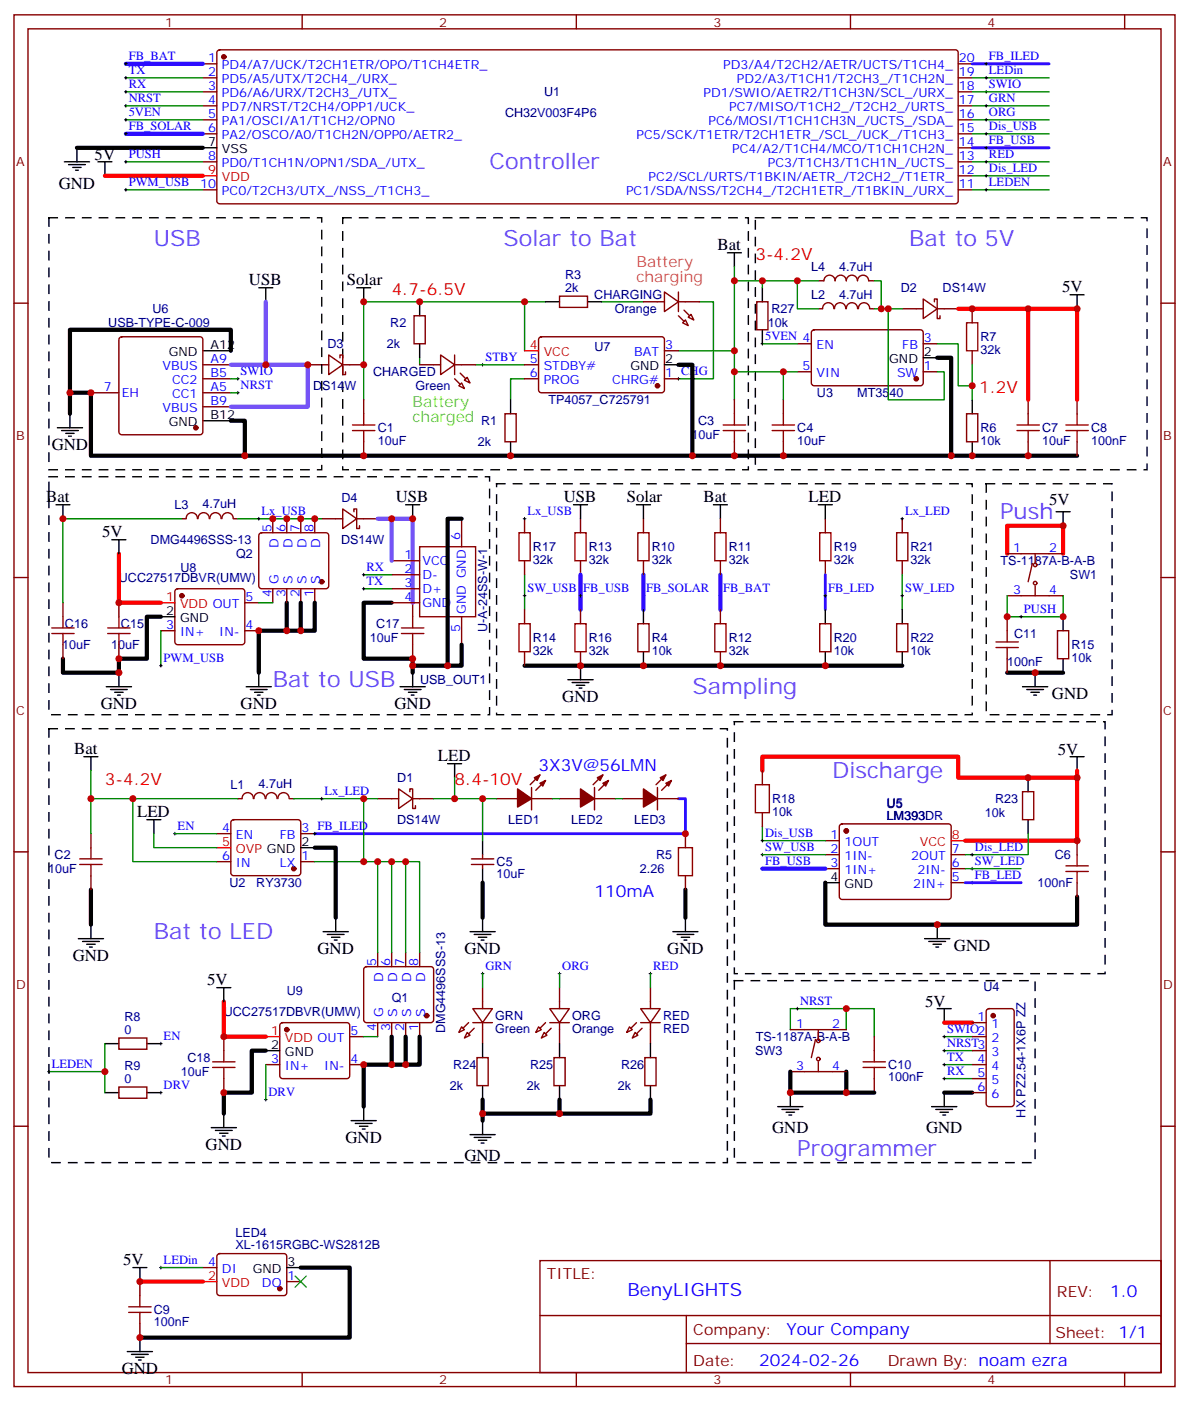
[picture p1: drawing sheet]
<svg xmlns="http://www.w3.org/2000/svg" width="300mm" height="353mm" viewBox="0 0 300 353" stroke-linecap="round" stroke-linejoin="round" font-family="sans-serif">
<g fill="none" stroke="#870000" stroke-width=".35">
<path d="M3.5 3.7h292.8v345.8h-292.8zM7.1 7.3h285.7v338.6h-285.7zM51.2 16.1h3.5M51.2 19.6h3.5M54.9 12.8l.5-.2h185.5a.71 .71 0 0 1 .8 .7v37.4l-.3 .5-.5 .2h-185.5l-.5-.3-.2-.4v-37.4zM76.2 3.7v3.6M145.3 3.7v3.6M214.5 3.7v3.6M241.7 16.1h3.5M241.7 19.6h3.5M283.6 3.7v3.6M51.2 23.1h3.5"/>
<path d="M51.2 26.7h3.5M51.2 30.2h3.5M51.2 33.7h3.5M241.7 23.1h3.5M241.7 26.7h3.5M241.7 30.2h3.5M241.7 33.7h3.5M241.7 37.3h3.5M51.2 40.8h3.5M51.2 47.8h3.5M241.7 40.8h3.5M241.7 47.8h3.5"/>
<path d="M241.7 44.3h3.5M3.5 76.4h3.6M104.4 79.6h2.8v7h-2.8zM141.1 74.6h7.1v2.9h-7.1zM162.3 76.1h5.3M167.6 73.6l3.5 2.5-3.5 2.4zM171.1 76.1h5.3M171.1 73.6v4.9M174.3 79.2l.7 1.4-1.4-.7zM190.9 76.1h2.8v7h-2.8zM206.4 70.8h1.4a1.41 1.41 0 0 1 1.4-1.4 1.41 1.41 0 0 1 1.4 1.4M206.4 77.8h1"/>
<path d="M207.5 77.8a1.41 1.41 0 0 1 1.4-1.5 1.41 1.41 0 0 1 1.4 1.5M210.5 77.8a1.41 1.41 0 0 1 1.4-1.5 1.41 1.41 0 0 1 1.4 1.5M210.6 70.8a1.41 1.41 0 0 1 1.4-1.4 1.41 1.41 0 0 1 1.4 1.4M213.4 70.8a1.41 1.41 0 0 1 1.4-1.4 1.41 1.41 0 0 1 1.5 1.4M213.5 77.8a1.41 1.41 0 0 1 1.4-1.5 1.41 1.41 0 0 1 1.4 1.5M216.3 70.8a1.41 1.41 0 0 1 1.4-1.4 1.41 1.41 0 0 1 1.4 1.4M216.5 77.8a1.41 1.41 0 0 1 1.4-1.5 1.41 1.41 0 0 1 1.4 1.5M219.1 70.8h1.4M219.4 77.8h1.1M227.5 77.8h5.3M232.8 75.4l3.6 2.4-3.6 2.5zM235.7 76.1v-.7h.7v4.9h.7v-.7"/>
<path d="M236.4 77.8h5.3M245.2 77.8v3.6M292.8 76.4h3.5M22.9 99h7.1M30.2 85.1l.5-.2h19.7a.71 .71 0 0 1 .8 .7v23.3l-.3 .5-.5 .2h-19.7l-.5-.3-.2-.4v-23.3zM51.2 91.9h7M51.2 95.5h7M51.2 99h7M77.6 91.9h5.3M82.9 89.5l3.5 2.4-3.5 2.5zM85.7 90.2v-.7h.7v4.9h.7v-.7M86.4 91.9h5.3"/>
<path d="M105.8 91.9h5.3M111.1 89.5l3.6 2.4-3.6 2.5zM114.7 91.9h5.2M114.7 89.5v4.9M116.4 96.5l.7 1.4-1.4-.7zM117.1 95.8l.7-.7 .7 1.4zM132.3 91.9h3.5M132.3 95.5h3.5M136.1 85.1l.4-.2h30.4a.71 .71 0 0 1 .7 .7v12.7l-.5 .6-30.6 .1-.5-.2-.2-.5v-12.7zM167.6 95.5h3.5M167.6 88.4h3.5M172.9 80.6l.7 1.5-1.4-.7z"/>
<path d="M201.1 93.7h3.5M201.1 86.6h3.5M204.8 83.3l.5-.2h26.8a.71 .71 0 0 1 .7 .7v12.7l-.4 .7h-27.1l-.5-.2-.2-.5v-12.7zM232.8 93.7h3.6M232.8 86.6h3.6M245.2 88.4v3.5M51.2 102.5h7M91.7 100.8v3.5M91.7 111.3v3.6M127.4 104.3h2.8v7h-2.8zM185.2 100.8v3.5M185.2 111.3v3.6"/>
<path d="M197.6 100.8v3.5M197.6 111.3v3.6M243.8 104.3h2.8v7h-2.8zM259.3 100.8v3.5M259.3 111.3v3.6M271.6 100.8v3.5M271.6 111.3v3.6M45.9 130.7h1M47 130.7a1.41 1.41 0 0 1 1.4-1.5 1.41 1.41 0 0 1 1.4 1.5M50 130.7a1.41 1.41 0 0 1 1.4-1.5 1.41 1.41 0 0 1 1.4 1.5M52.9 130.7a1.41 1.41 0 0 1 1.4-1.5 1.41 1.41 0 0 1 1.4 1.5M56 130.7a1.41 1.41 0 0 1 1.4-1.5 1.41 1.41 0 0 1 1.4 1.5"/>
<path d="M58.9 130.7h1.1M65.5 134.5l.5-.2h16.2a.71 .71 0 0 1 .7 .7v12.7l-.2 .5-.5 .2h-16.2l-.5-.3-.2-.4v-12.7zM68.8 130.7v3.6M72.3 130.7v3.6M75.8 130.7v3.6M79.4 130.7v3.6M81.1 130.7h5.3M86.4 128.3l3.6 2.4-3.6 2.5zM89.3 129v-.7h.7v4.9h.7v-.7M90 130.7h5.2M105.8 137.8h14.1v17.6h-14.1zM116.4 130.7v7.1"/>
<path d="M132.3 130.7v3.6M146.4 130.7v3.6M162.3 130.7v3.6M181.7 130.7v3.6M208.1 130.7v3.6M227.5 130.7v3.6M254 139.6h14.1M261.1 139.6v2.4M3.5 145.6h3.6M15.9 151.9v3.5M30 151.9v3.5M40.6 159h3.5"/>
<path d="M44.3 148.6l.5-.2h16.2a.71 .71 0 0 1 .7 .7v12.7l-.2 .5-.5 .2h-16.2l-.5-.2-.2-.5v-12.7zM61.7 159h3.6M61.7 151.9h3.6M68.8 148.4v3.5M72.3 148.4v3.5M75.8 148.4v3.5M79.4 148.4v3.5M98.8 151.9h7M98.8 141.3h7M98.8 144.9h7M98.8 148.4h7M104.1 151.9v3.5"/>
<path d="M116.4 155.4v7.1M132.3 141.3v3.6M132.3 153.7v3.5M146.4 141.3v3.6M146.4 153.7v3.5M160.9 157.2h2.8v7.1h-2.8zM162.3 141.3v3.6M181.7 141.3v3.6M181.7 153.7v3.5M206.7 157.2h2.8v7.1h-2.8zM208.1 141.3v3.6M226.1 157.2h2.9v7.1h-2.9z"/>
<path d="M227.5 141.3v3.6M254 150.1h14.1M254 155.4v3.6M260.3 142l-1 4.6M261.1 147.7v2.4M266.7 159h2.8v7h-2.8zM292.8 145.6h3.5M15.9 162.5v3.5M30 162.5v3.5M104.1 162.5v3.5M132.3 164.3v3.5M146.4 164.3v3.5"/>
<path d="M181.7 164.3v3.5M254 166v3.5M100.5 198.8l3.6 2.5-3.6 2.5zM103.4 199.5v-.7h.7v5h.7v-.7M134.1 198.5v5.6M136.2 195.3l-2.5 2.5M137.6 196.7l-2.5 2.5M149.9 198.5v5.6M152 195.3l-2.4 2.5M153.5 196.7l-2.5 2.5M165.8 198.5v5.6M167.9 195.3l-2.4 2.5"/>
<path d="M169.3 196.7l-2.4 2.5M192.3 194.2v3.6M257.9 199.5h2.8v7.1h-2.8zM3.5 214.7h3.6M22.9 210.1v3.5M54.7 217.2h3.5M54.7 210.1h3.5M58.4 206.8l.5-.2h16.2a.71 .71 0 0 1 .7 .7v12.7l-.2 .5-.5 .2h-16.2l-.5-.2-.2-.5v-12.7zM60 201.3h1M61.1 201.3a1.41 1.41 0 0 1 1.4-1.5 1.41 1.41 0 0 1 1.4 1.5M64.1 201.3a1.41 1.41 0 0 1 1.4-1.5 1.41 1.41 0 0 1 1.4 1.5M67.1 201.3a1.41 1.41 0 0 1 1.4-1.5 1.41 1.41 0 0 1 1.4 1.5"/>
<path d="M70.1 201.3a1.41 1.41 0 0 1 1.4-1.5 1.41 1.41 0 0 1 1.4 1.5M73 201.3h1.1M75.8 217.2h3.6M75.8 210.1h3.6M95.2 201.3h5.3M104.1 201.3h5.3M118.9 217.9h5.6M118.9 216.5h5.6M121.7 215.4v1.1M121.7 217.9v1M125.2 201.3h5.3M134.1 201.3h5.2"/>
<path d="M141.1 201.3h5.3M149.9 201.3h5.3M157 201.3h5.3M165.8 201.3h5.3M172.9 210.1v3.5M192.3 204.8v3.6M208.1 211.9h3.6M208.1 215.4h3.6M208.1 218.9h3.6M211.9 207.9l.5-.3h26.8a.71 .71 0 0 1 .7 .8v17.6l-.2 .5-.5 .2h-26.8l-.5-.2-.2-.5v-17.6zM239.9 215.4h3.5M239.9 218.9h3.5"/>
<path d="M271.6 211.9v3.5M292.8 214.7h3.5M22.9 220.7v3.5M172.9 220.7v3.5M239.9 222.5h3.5M271.6 222.5v3.5M70.8 257.9l.5-.2h16.2a.71 .71 0 0 1 .7 .7v12.7l-.2 .5-.5 .3h-16.2l-.5-.3-.2-.5v-12.7zM92 243.8l.4-.2h16.3a.71 .71 0 0 1 .7 .7v12.7l-.3 .5-.4 .2h-16.3l-.5-.2-.2-.5v-12.7zM95.2 240.1v3.5M95.2 257.7v3.6M98.8 240.1v3.5M98.8 257.7v3.6"/>
<path d="M102.3 240.1v3.5M102.3 257.7v3.6M105.8 240.1v3.5M105.8 257.7v3.6M116.4 258.8l.7 .7-1.4 .7zM119.2 254.2h5l-2.5 3.5zM119.2 257.7h5M121.7 248.9v5.3M121.7 257.7v5.3M135.8 258.8l.7 .7-1.4 .7zM138.6 254.2h5l-2.5 3.5zM138.6 257.7h5"/>
<path d="M141.1 248.9v5.3M141.1 257.7v5.3M158.7 258.8l.8 .7-1.5 .7zM161.6 254.2h4.9l-2.5 3.5zM161.6 257.7h4.9M164 248.9v5.3M164 257.7v5.3M199.3 259.5h14.1M206.4 259.5v2.5M245.2 257.7h3.5M248.9 254.4l.5-.2h5.7a.71 .71 0 0 1 .7 .7l-.1 23.6-.6 .4h-5.7l-.5-.2-.2-.5v-23.3zM30 261.6h7v2.8h-7z"/>
<path d="M30 274h7v2.8h-7zM56.4 261.3v3.5M56.4 271.9v3.5M67 268.3h3.6M88.2 268.3h3.5M88.2 261.3h3.5M117.8 260.2l.7 .7-1.4 .7zM120.3 266.6h2.8v7h-2.8zM137.2 260.2l.7 .7-1.4 .7zM139.7 266.6h2.8v7h-2.8zM160.2 260.2l.7 .7-1.4 .7zM162.6 266.6h2.9v7h-2.9z"/>
<path d="M199.3 270.1h14.1M205.7 262l-1.1 4.6M206.4 267.6v2.5M220.5 261.3v3.5M220.5 271.9v3.5M245.2 268.3h3.5M245.2 261.3h3.5M245.2 264.8h3.5M245.2 271.9h3.5M245.2 275.4h3.5M3.5 283.8h3.6M292.8 283.8h3.5"/>
<path d="M51.2 319.5h3.5M54.9 316.2l.5-.3h16.2a.71 .71 0 0 1 .7 .8v9.1l-.4 .7h-16.5l-.5-.2-.2-.5v-9.1zM136.2 317.7h156.6v28.2h-156.6zM264.8 317.7v20.9M35.3 323v3.5M35.3 333.6v3.5M72.3 323h3.5M136.2 331.6h156.5M173.1 338.6h119.6M173.1 331.6v14.1M76.2 345.9v3.6M145.3 345.9v3.6"/>
<path d="M214.5 345.9v3.6M283.6 345.9v3.6"/>
<circle cx="261.1" cy="147" r=".44"/>
<circle cx="261.1" cy="142.4" r=".44"/>
<circle cx="206.4" cy="262.3" r=".44"/>
<circle cx="206.4" cy="266.9" r=".44"/>
</g>
<g fill="#870000" stroke="#870000" stroke-width=".35">
<path d="M172.5 78.2l1.4 1.4z"/>
<path d="M171.1 79.6l1.4 1.4z"/>
<path d="M116.1 94.1l1.4 1.4z"/>
<path d="M114.7 95.5l1.4 1.4z"/>
<path d="M136.2 197.4l1.4-.7-.7 1.4z"/>
<path d="M134.8 196l1.4-.7-.7 1.4z"/>
<path d="M130.5 198.8l3.6 2.5-3.6 2.1z"/>
<path d="M152 197.4l1.5-.7-.7 1.4z"/>
<path d="M150.6 196l1.4-.7-.7 1.4z"/>
<path d="M146.4 198.8l3.5 2.5-3.5 2.1z"/>
<path d="M167.9 197.4l1.4-.7-.7 1.4z"/>
<path d="M166.5 196l1.4-.7-.7 1.4z"/>
<path d="M162.3 198.8l3.5 2.5-3.5 2.1z"/>
<path d="M119.6 259.2l-1.4 1.4z"/>
<path d="M118.2 257.7l-1.4 1.5z"/>
<path d="M139 259.2l-1.4 1.4z"/>
<path d="M137.6 257.7l-1.4 1.5z"/>
<path d="M161.9 259.2l-1.4 1.4z"/>
<path d="M160.5 257.7l-1.4 1.5z"/>
<circle cx="231.1" cy="95.5" r=".53"/>
<circle cx="56.4" cy="14.3" r=".53"/>
<circle cx="165.8" cy="97.2" r=".53"/>
<circle cx="49.4" cy="107.8" r=".53"/>
<circle cx="74.1" cy="218.9" r=".53"/>
<circle cx="45.9" cy="150.1" r=".53"/>
<circle cx="81.1" cy="146.6" r=".53"/>
<circle cx="107.6" cy="256" r=".53"/>
<circle cx="72.3" cy="259.5" r=".53"/>
<circle cx="213.4" cy="209.4" r=".53"/>
<circle cx="250.5" cy="256" r=".53"/>
<circle cx="70.6" cy="324.8" r=".53"/>
</g>
<g fill="none" stroke="#000" stroke-width=".35">
<path d="M19.4 37.3v3.5M51.2 37.3h3.5M16.2 40.8h6.4M17.3 41.5h4.2M18.3 42.2h2.2M19 42.9h.8M24.7 40.8h3.5M26.5 40.8v3.5M65.3 72.5h3.5M67 72.5v3.6M90 72.5h3.5M91.7 72.5v3.6"/>
<path d="M105.8 76.1v3.5M137.6 76.1h3.5M148.2 76.1h3.5M183.4 63.7h3.6M185.2 63.7v3.5M192.3 72.5v3.6M269.9 74.3h3.5M271.6 74.3v3.5M51.2 88.4h7M105.8 86.6v3.6M167.6 91.9h3.5M192.3 83.1v3.5"/>
<path d="M232.8 90.2h3.6M14.5 107.8h6.3M15.5 108.5h4.3M16.6 109.2h2.1M17.3 109.9h.7M17.6 104.3v3.5M51.2 106h7M128.8 100.8v3.5M128.8 111.3v3.6M245.2 100.8v3.5M245.2 111.3v3.6M14.1 127.2h3.5"/>
<path d="M15.9 127.2v3.5M28.2 136h3.5M30 136v3.6M102.3 127.2h3.5M104.1 127.2v3.5M144.6 127.2h3.6M146.4 127.2v3.5M160.5 127.2h3.5M162.3 127.2v3.5M179.9 127.2h3.5M181.7 127.2v3.5M206.4 127.2h3.5"/>
<path d="M208.1 127.2v3.5M266.3 129h3.6M268.1 129v3.5M40.6 155.4h3.5M162.3 153.7v3.5M208.1 153.7v3.5M227.5 153.7v3.5M268.1 155.4v3.6M26.8 173.1h6.4M27.9 173.8h4.2M28.9 174.5h2.1M29.6 175.2h.7"/>
<path d="M30 169.5v3.6M62.1 173.1h6.3M63.1 173.8h4.3M64.2 174.5h2.1M64.9 175.2h.7M65.3 169.5v3.6M100.9 173.1h6.3M102 173.8h4.2M103 174.5h2.1M103.7 175.2h.7M104.1 169.5v3.6M143.2 171.3h6.4"/>
<path d="M144.3 172h4.2M145.3 172.7h2.2M146 173.4h.8M146.4 167.8v3.5M162.3 164.3v3.5M208.1 164.3v3.5M227.5 164.3v3.5M257.9 173.1h6.3M258.9 173.8h4.3M260 174.5h2.1M260.7 175.2h.7M261.1 169.5v3.6"/>
<path d="M268.1 166v3.5M21.2 190.7h3.5M22.9 190.7v3.5M112.9 192.5h3.5M114.7 192.5v3.5M259.3 196v3.5M269.9 190.7h3.5M271.6 190.7v3.5M37 206.6h3.6M38.8 206.6v3.5M75.8 213.6h3.6M121.7 211.9v3.5"/>
<path d="M121.7 218.9v3.6M259.3 206.6v3.5M19.8 236.6h6.3M20.8 237.3h4.2M21.9 238h2.1M22.6 238.7h.7M22.9 233v3.6M81.5 234.8h6.3M82.5 235.5h4.3M83.6 236.2h2.1M84.3 236.9h.7M84.7 231.3v3.5"/>
<path d="M118.5 234.8h6.4M119.6 235.5h4.2M120.6 236.2h2.2M121.4 236.9h.7M121.7 231.3v3.5M169.7 234.8h6.3M170.7 235.5h4.3M171.8 236.2h2.1M172.5 236.9h.7M172.9 231.3v3.5M208.1 222.5h3.6M233.2 236.6h6.3"/>
<path d="M234.2 237.3h4.3M235.3 238h2.1M236 238.7h.7M236.4 233v3.6M54.7 248.9h3.5M56.4 248.9v3.5M236.4 254.2h3.5M238.1 254.2v3.5M26.5 263h3.5M26.5 275.4h3.5M37 263h3.6M37 275.4h3.6"/>
<path d="M67 264.8h3.6M91.7 278.9v3.5M121.7 263v3.6M121.7 273.6v3.5M141.1 263v3.6M141.1 273.6v3.5M164 263v3.6M164 273.6v3.5M196.1 278.9h6.4M197.2 279.6h4.2M199.3 275.4v3.5M234.9 278.9h6.4"/>
<path d="M236 279.6h4.2M238.1 275.4v3.5M53.3 284.2h6.3M54.3 284.9h4.3M55.4 285.6h2.1M56.1 286.3h.7M56.4 280.7v3.5M88.5 282.4h6.4M89.6 283.1h4.2M90.7 283.8h2.1M91.4 284.6h.7M118.5 286h6.4"/>
<path d="M119.6 286.7h4.2M120.6 287.4h2.2M121.4 288.1h.7M121.7 282.4v3.6M198.3 280.3h2.1M199 281h.7M237.1 280.3h2.1M237.8 281h.7M33.5 319.5h3.5M35.3 319.5v3.5M72.3 319.5h3.5M35.3 337.1v3.5"/>
<path d="M32.1 340.6h6.4M33.2 341.3h4.2M34.2 342.1h2.1M34.9 342.8h.7"/>
</g>
<g fill="none" stroke="#a10000" stroke-width=".35">
<path d="M243.8 81.4h2.8v7h-2.8zM88.9 108.5h5.6M88.9 107.1h5.6M91.7 104.3v2.8M91.7 108.5v2.8M182.4 108.5h5.6M182.4 107.1h5.6M185.2 104.3v2.8M185.2 108.5v2.8M194.7 108.5h5.7M194.7 107.1h5.7M197.6 104.3v2.8"/>
<path d="M197.6 108.5v2.8M256.5 108.5h5.6M256.5 107.1h5.6M259.3 104.3v2.8M259.3 108.5v2.8M268.8 108.5h5.7M268.8 107.1h5.7M271.6 104.3v2.8M271.6 108.5v2.8M130.9 134.3h2.8v7h-2.8zM145 134.3h2.8v7h-2.8zM160.9 134.3h2.8v7h-2.8z"/>
<path d="M180.3 134.3h2.8v7h-2.8zM206.7 134.3h2.8v7h-2.8zM226.1 134.3h2.9v7h-2.9zM13.1 159.7h5.6M13.1 158.3h5.6M15.9 155.4v2.9M15.9 159.7v2.8M27.2 159.7h5.6M27.2 158.3h5.6M30 155.4v2.9M30 159.7v2.8M101.2 159.7h5.7"/>
<path d="M101.2 158.3h5.7M104.1 155.4v2.9M104.1 159.7v2.8M130.9 157.2h2.8v7.1h-2.8zM145 157.2h2.8v7.1h-2.8zM180.3 157.2h2.8v7.1h-2.8zM254 159v2.8M251.2 163.2h5.6M251.2 161.8h5.6M254 163.2v2.8M190.5 197.8h3.5v7h-3.5zM20.1 217.9h5.7"/>
<path d="M20.1 216.5h5.7M22.9 213.6v2.9M22.9 217.9v2.8M171.1 213.6h3.5v7.1h-3.5zM268.8 219.6h5.7M268.8 218.2h5.7M271.6 215.4v2.8M271.6 219.6v2.9M53.6 269h5.7M53.6 267.6h5.7M56.4 264.8v2.8M56.4 269v2.9"/>
<path d="M217.7 269h5.6M217.7 267.6h5.6M220.5 264.8v2.8M220.5 269v2.9M32.5 330.8h5.6M32.5 329.4h5.6M35.3 326.5v2.9M35.3 330.8v2.8"/>
</g>
<path d="M51.2 44.3h3.5M132.3 88.4h3.5M40.6 151.9h3.5M54.7 213.6h3.5M239.9 211.9h3.5M67 261.3h3.6M51.2 323h3.5" fill="none" stroke="#f00" stroke-width=".35"/>
<g fill="none" stroke="#008700" stroke-width=".35">
<path d="M31.7 19.6h19.5M245.2 19.6h19.4M31.7 23.1h19.5M31.7 26.7h19.5M31.7 30.2h19.5M245.2 23.1h19.4M245.2 26.7h19.4M245.2 30.2h19.4M245.2 33.7h19.4M31.7 40.8h19.5M31.7 47.8h19.5M245.2 40.8h19.4"/>
<path d="M245.2 47.8h19.4M245.2 44.3h19.4M132.3 76.1h5.3M151.7 76.1h10.6M176.4 76.1h3.5v19.4h-8.8M185.2 70.8h21.2M185.2 67.2v21.2M192.3 70.8v1.7M201.1 70.8v7h5.3M220.5 77.8h3.5v23h14.1v-7.1h-1.7M220.5 70.8h1.7v7M224 77.8h3.5"/>
<path d="M58.2 99h1.8M58.2 95.5h1.8M105.8 90.2v1.7M119.9 91.9h12.4M132.3 88.4v-12.3h-40.6v24.7M132.3 95.5h-3.5v5.3M171.1 88.4h14.1v12.4M185.2 93.7h15.9M192.3 86.6h8.8M197.6 93.7v7.1M236.4 86.6h5.3v10.6h3.5M245.2 91.9v8.9"/>
<path d="M45.9 130.7h-30v21.2M60 130.7h21.1M40.6 159v8.8M65.3 151.9h3.5M91.7 144.9h7.1M91.7 148.4h7.1M132.3 144.9v8.8M227.5 144.9v8.8M254 150.1v5.3h14.1v-5.3M22.9 194.2v7.1h10.6M114.7 196v5.3h-5.3M22.9 201.3v8.8"/>
<path d="M38.8 210.1v3.5h15.9M44.1 210.1h10.6M60 201.3h-26.5v15.9h21.2M74.1 201.3h17.6v15.9h-12.3M91.7 217.2h3.5v22.9M91.7 201.3h3.5M95.2 217.2h3.6v22.9M98.8 217.2h3.5v22.9M102.3 217.2h3.5v22.9M114.7 201.3h10.5M121.7 201.3v10.6M139.3 201.3h1.8"/>
<path d="M155.2 201.3h1.8M192.3 208.4v3.5h15.8M192.3 215.4h15.8M243.4 218.9h14.1M259.3 210.1v5.3h-15.9M121.7 245.4v3.5M141.1 245.4v3.5M164 245.4v3.5M199.3 259.5v-5.3h14.1v5.3M213.4 254.2h7.1v7.1M26.5 263v7.1h-14.2M26.5 270.1v5.3"/>
<path d="M67 268.3v8.8M91.7 261.3h3.5M238.1 261.3h7.1M238.1 264.8h7.1M238.1 268.3h7.1M238.1 271.9h7.1M40.6 319.5h10.6"/>
</g>
<path d="M26.5 44.3h24.7M241.7 77.8h29.9v23M259.3 77.8v23M30 139.6v12.3h10.6M254 139.6v-7.1h14.1v7.1M192.3 194.2v-3.5h49.4v5.3h29.9M271.6 194.2v17.7h-28.2M56.4 252.4v8.9h10.6M238.1 257.7h7.1M35.3 323h15.9" fill="none" stroke="#f00" stroke-width="1.1"/>
<g fill="none" stroke="#000" stroke-width="1.1">
<path d="M19.4 37.3h31.8M58.2 88.4v-5.3h-40.6v15.9M171.1 91.9h3.5v23M236.4 90.2h3.5v24.7M17.6 104.3v-5.3h5.3v15.9h38.8M58.2 106h3.5v8.9h178.2M239.9 114.9h31.7M116.4 130.7h-3.5v37.1M40.6 155.4h-3.6v10.6h-7v3.5h-14.1v-3.5M72.3 151.9v7.1h-7v10.5M75.8 151.9v7.1h-3.5M79.4 151.9v7.1h-3.6"/>
<path d="M98.8 151.9h-7.1v14.1h12.4v3.5M116.4 162.5v5.3h-12.3M132.3 167.8h95.2M254 169.5h14.1M79.4 213.6h5.3v17.7M22.9 224.2v8.8M121.7 222.5v8.8M172.9 224.2v7.1M208.1 222.5v10.5h63.5v-7M67 264.8h-3.5v10.6h-7.1v5.3M98.8 261.3v7h-7.1v10.6M102.3 261.3v7h-3.5"/>
<path d="M105.8 261.3v7h-3.5M121.7 277.1v3.6h42.3v-3.6M141.1 277.1v3.6M199.3 270.1v5.3h21.2M213.4 270.1v5.3M238.1 275.4h7.1M121.7 280.7v1.7M75.8 319.5h12.4v17.6h-52.9"/>
</g>
<g fill="none" stroke="#000" stroke-width=".25">
<path d="M31.4 19.6h.7M31.4 16.1h.7M31.7 15.7v.7M31.7 19.3v.7M248.4 19.6h.7M248.4 16.1h.7M248.7 15.7v.7M248.7 19.3v.7M31.4 23.1h.7M31.4 26.7h.7M31.4 30.2h.7M31.4 33.7h.7"/>
<path d="M31.7 22.8v.7M31.7 26.3v.7M31.7 29.8v.8M31.7 33.4v.7M248.4 23.1h.7M248.4 26.7h.7M248.4 30.2h.7M248.4 33.7h.7M248.4 37.3h.7M248.7 22.8v.7M248.7 26.3v.7M248.7 29.8v.8"/>
<path d="M248.7 33.4v.7M248.7 36.9v.7M31.4 47.8h.7M31.4 40.8h.7M31.7 40.4v.7M31.7 47.5v.7M248.4 44.3h.7M248.4 47.8h.7M248.4 40.8h.7M248.7 40.4v.7M248.7 44v.7M248.7 47.5v.7"/>
<path d="M59.6 95.5h.7M59.6 99h.7M60 95.1v.7M60 98.6v.7M121.4 91.9h.7M121.7 91.6v.7M170.7 95.5h.7M171.1 95.1v.7M191.9 86.6h.7M192.3 86.3v.7M64.9 130.7h.7M65.3 130.4v.7"/>
<path d="M131.9 130.7h.7M132.3 130.4v.7M227.2 130.7h.7M227.5 130.4v.7M91.4 148.4h.7M91.4 144.9h.7M91.7 144.5v.7M91.7 148v.7M131.9 150.1h.7M132.3 149.8v.7M146 150.1h.8M146.4 149.8v.7"/>
<path d="M161.9 150.1h.7M162.3 149.8v.7M181.3 150.1h.7M181.7 149.8v.7M207.8 150.1h.7M208.1 149.8v.7M227.2 150.1h.7M227.5 149.8v.7M257.2 155.4h.7M257.5 155.1v.7M40.2 167.8h.7M40.6 167.4v.7"/>
<path d="M43.7 210.1h.7M44.1 209.8v.7M79 210.1h.7M79.4 209.8v.7M80.8 201.3h.7M81.1 200.9v.7M191.9 215.4h.7M191.9 218.9h.7M191.9 211.9h.7M192.3 211.5v.7M192.3 215.1v.7M192.3 218.6v.7"/>
<path d="M244.8 215.4h.7M244.8 218.9h.7M245.2 215.1v.7M245.2 218.6v.7M244.8 222.5h.7M245.2 222.1v.7M121.4 245.4h.7M121.7 245v.7M140.8 245.4h.7M141.1 245v.7M163.7 245.4h.7M164 245v.7"/>
<path d="M200.7 254.2h.7M201.1 253.9v.7M12 270.1h.7M12.3 269.7v.7M40.2 275.4h.7M40.2 263h.7M40.6 262.7v.7M40.6 275v.7M66.7 277.1h.7M67 276.8v.7M237.8 264.8h.7M237.8 261.3h.7"/>
<path d="M237.8 268.3h.7M237.8 271.9h.7M238.1 260.9v.7M238.1 264.4v.7M238.1 268v.7M238.1 271.5v.7M40.2 319.5h.7M40.6 319.1v.7"/>
</g>
<path d="M12.3 54.9h68.8v63.5h-68.8zM86.4 54.9h102.3v63.5h-102.3zM190.5 54.9h98.8v63.5h-98.8zM12.3 120.2h111.2v59.9h-111.2zM125.2 121.9h120v58.2h-120zM248.7 121.9h31.8v58.2h-31.8zM12.3 183.7h171.1v109.3h-171.1zM185.2 181.9h93.5v63.5h-93.5zM185.2 247.2h75.9v45.8h-75.9z" fill="none" stroke="#000" stroke-width=".35" stroke-dasharray="2.1 2.1"/>
<path d="M67 76.1v15.8M58.2 91.9h19.4v10.6h-19.4M95.2 130.7h8.9v21.2M98.8 130.7v10.6" fill="none" stroke="#93f" stroke-width="1.1"/>
<path d="M245.2 16.1h19.4M245.2 37.3h19.4M208.1 144.9v8.8M171.1 201.3h1.8v8.8h-93.5M243.4 222.5h14.1" fill="none" stroke="#30f" stroke-width=".71"/>
<path d="M31.7 16.1h19.5M31.7 33.7h19.5M146.4 144.9v8.8M162.3 144.9v8.8M181.7 144.9v8.8M192.3 218.9h15.8" fill="none" stroke="#30f" stroke-width="1.1"/>
<path d="M74.4 321.6l2.9 2.8M77.3 321.6l-2.9 2.8" fill="none" stroke="#3c3" stroke-width=".35"/>
<g fill="#c00">
<circle cx="91.7" cy="76.1" r=".88"/>
<circle cx="105.8" cy="76.1" r=".88"/>
<circle cx="132.3" cy="76.1" r=".88"/>
<circle cx="128.8" cy="114.9" r=".88"/>
<circle cx="91.7" cy="91.9" r=".88"/>
<circle cx="77.6" cy="91.9" r=".88"/>
<circle cx="22.9" cy="99" r=".88"/>
<circle cx="17.6" cy="99" r=".88"/>
<circle cx="91.7" cy="114.9" r=".88"/>
<circle cx="67" cy="91.9" r=".88"/>
<circle cx="172.9" cy="210.1" r=".88"/>
<circle cx="33.5" cy="201.3" r=".88"/>
<circle cx="121.7" cy="201.3" r=".88"/>
<circle cx="91.7" cy="201.3" r=".88"/>
<circle cx="114.7" cy="201.3" r=".88"/>
<circle cx="30" cy="151.9" r=".88"/>
<circle cx="30" cy="166" r=".88"/>
<circle cx="30" cy="169.5" r=".88"/>
<circle cx="15.9" cy="130.7" r=".88"/>
<circle cx="68.8" cy="130.7" r=".88"/>
<circle cx="72.3" cy="130.7" r=".88"/>
<circle cx="75.8" cy="130.7" r=".88"/>
<circle cx="79.4" cy="130.7" r=".88"/>
<circle cx="65.3" cy="159" r=".88"/>
<circle cx="72.3" cy="159" r=".88"/>
<circle cx="75.8" cy="159" r=".88"/>
<circle cx="104.1" cy="130.7" r=".88"/>
<circle cx="56.4" cy="261.3" r=".88"/>
<circle cx="56.4" cy="275.4" r=".88"/>
<circle cx="91.7" cy="268.3" r=".88"/>
<circle cx="98.8" cy="268.3" r=".88"/>
<circle cx="102.3" cy="268.3" r=".88"/>
<circle cx="91.7" cy="217.2" r=".88"/>
<circle cx="95.3" cy="217.2" r=".88"/>
<circle cx="98.8" cy="217.2" r=".88"/>
<circle cx="102.3" cy="217.2" r=".88"/>
<circle cx="146.4" cy="167.8" r=".88"/>
<circle cx="22.9" cy="201.3" r=".88"/>
<circle cx="185.2" cy="88.4" r=".88"/>
<circle cx="224" cy="77.8" r=".88"/>
<circle cx="245.2" cy="114.9" r=".88"/>
<circle cx="245.2" cy="97.2" r=".88"/>
<circle cx="185.2" cy="114.9" r=".88"/>
<circle cx="271.6" cy="77.8" r=".88"/>
<circle cx="259.3" cy="114.9" r=".88"/>
<circle cx="259.3" cy="77.8" r=".88"/>
<circle cx="197.6" cy="114.9" r=".88"/>
<circle cx="185.2" cy="93.7" r=".88"/>
<circle cx="197.6" cy="93.7" r=".88"/>
<circle cx="222.3" cy="77.8" r=".88"/>
<circle cx="245.2" cy="77.8" r=".88"/>
<circle cx="239.9" cy="114.9" r=".88"/>
<circle cx="61.7" cy="114.9" r=".88"/>
<circle cx="26.5" cy="270.1" r=".88"/>
<circle cx="261.1" cy="169.5" r=".88"/>
<circle cx="213.4" cy="254.2" r=".88"/>
<circle cx="213.4" cy="275.4" r=".88"/>
<circle cx="199.3" cy="275.4" r=".88"/>
<circle cx="254" cy="155.4" r=".88"/>
<circle cx="236.4" cy="233" r=".88"/>
<circle cx="141.1" cy="280.7" r=".88"/>
<circle cx="268.1" cy="132.5" r=".88"/>
<circle cx="268.1" cy="155.4" r=".88"/>
<circle cx="162.3" cy="167.8" r=".88"/>
<circle cx="121.7" cy="280.7" r=".88"/>
<circle cx="174.6" cy="114.9" r=".88"/>
<circle cx="271.6" cy="196" r=".88"/>
<circle cx="259.3" cy="196" r=".88"/>
<circle cx="35.3" cy="323" r=".88"/>
<circle cx="35.3" cy="337.1" r=".88"/>
<circle cx="208.1" cy="167.8" r=".88"/>
<circle cx="181.7" cy="167.8" r=".88"/>
<circle cx="104.1" cy="167.8" r=".88"/>
<circle cx="104.1" cy="166" r=".88"/>
<circle cx="112.9" cy="167.8" r=".88"/>
<circle cx="98.8" cy="130.7" r=".88"/>
<circle cx="271.6" cy="211.9" r=".88"/>
<circle cx="201.1" cy="70.8" r=".88"/>
<circle cx="185.2" cy="70.8" r=".88"/>
<circle cx="192.3" cy="70.8" r=".88"/>
</g>
<g font-size="5.6" fill="#63f">
<text x="123.5" y="42.5">Controller</text>
<text x="38.8" y="61.9">USB</text>
<text x="127" y="61.9">Solar to Bat</text>
<text x="229.3" y="61.9">Bat to 5V</text>
<text x="252.2" y="130.7">Push</text>
<text x="68.8" y="173.1">Bat to USB</text>
<text x="174.6" y="174.8">Sampling</text>
<text x="209.9" y="196">Discharge</text>
<text x="38.8" y="236.6">Bat to LED</text>
<text x="201.1" y="291.3">Programmer</text>
</g>
<text font-size="4.6" fill="#00f" x="158.3" y="326.7">BenyLIGHTS</text>
<g font-size="4.2">
<text x="23.9" y="40.4">5V</text>
<text x="14.8" y="47.5">GND</text>
<text x="181" y="63">Bat</text>
<text x="62.8" y="71.8">USB</text>
<text x="87.5" y="71.8">Solar</text>
<text x="267.9" y="73.6">5V</text>
<text x="13.1" y="113.5">GND</text>
<text x="11.6" y="126.5">Bat</text>
<text x="99.8" y="126.5">USB</text>
<text x="142.2" y="126.5">USB</text>
<text x="158" y="126.5">Solar</text>
<text x="177.4" y="126.5">Bat</text>
<text x="203.9" y="126.5">LED</text>
<text x="264.6" y="127.2">5V</text>
<text x="25.8" y="135.3">5V</text>
<text x="25.4" y="178.7">GND</text>
<text x="60.7" y="178.7">GND</text>
<text x="99.5" y="178.7">GND</text>
<text x="141.8" y="177">GND</text>
<text x="265.3" y="176.2">GND</text>
<text x="18.7" y="190">Bat</text>
<text x="110.4" y="191.8">LED</text>
<text x="266.8" y="190.4">5V</text>
<text x="34.6" y="205.9">LED</text>
<text x="240.6" y="239.7">GND</text>
<text x="18.3" y="242.2">GND</text>
<text x="80.1" y="240.5">GND</text>
<text x="117.1" y="240.5">GND</text>
<text x="168.3" y="240.5">GND</text>
<text x="52.2" y="248.2">5V</text>
<text x="233.3" y="253.9">5V</text>
<text x="194.7" y="285.6">GND</text>
<text x="233.5" y="285.6">GND</text>
<text x="51.9" y="289.8">GND</text>
<text x="87.1" y="288.1">GND</text>
<text x="117.1" y="292.7">GND</text>
<text x="31" y="318.8">5V</text>
<text x="30.7" y="346.3">GND</text>
</g>
<g font-size="4.2" fill="#f00">
<text x="190.5" y="65.5">3-4.2V</text>
<text x="98.8" y="74.3">4.7-6.5V</text>
<text x="246.9" y="99">1.2V</text>
<text x="26.5" y="197.8">3-4.2V</text>
<text x="114.7" y="197.8">8.4-10V</text>
</g>
<g font-size="4.2" fill="#00f">
<text x="135.8" y="194.2">3X3V@56LMN</text>
<text x="149.9" y="226">110mA</text>
<text x="280" y="327">1.0</text>
<text x="198.3" y="336.5">Your Company</text>
<text x="191.4" y="344.3">2024-02-26</text>
</g>
<g font-size="3.9" fill="#f90">
<text x="160.5" y="67.2">Battery</text>
<text x="160.5" y="71.1">charging</text>
</g>
<g font-size="3.9" fill="#6f0">
<text x="104.1" y="102.5">Battery</text>
<text x="104.1" y="106.4">charged</text>
</g>
<g font-size="3.9" fill="#800">
<text x="137.9" y="322.3">TITLE:</text>
<text x="266.6" y="327">REV:</text>
<text x="174.8" y="336.5">Company:</text>
<text x="266.2" y="337.1">Sheet: 1/1</text>
<text x="174.8" y="344.2">Date:</text>
<text x="223.9" y="344.3">Draw</text>
<text x="234" y="344.3">n By: noam ezra</text>
</g>
<g font-size="3.2" fill="#800">
<text x="41.6" y="6.7">1</text>
<text x="110.8" y="6.7">2</text>
<text x="179.9" y="6.7">3</text>
<text x="249.1" y="6.7">4</text>
<text x="4.1" y="41.8">A</text>
<text x="293.3" y="41.8">A</text>
<text x="4.1" y="111">B</text>
<text x="293.3" y="111">B</text>
<text x="4.1" y="180.1">C</text>
<text x="293.3" y="180.1">C</text>
<text x="4.1" y="249.3">D</text>
<text x="293.3" y="249.3">D</text>
<text x="41.6" y="348.9">1</text>
<text x="110.8" y="348.9">2</text>
<text x="179.9" y="348.9">3</text>
<text x="249.1" y="348.9">4</text>
</g>
<g font-size="3.2" fill="#00f">
<text x="32.5" y="15.2">FB_BAT</text>
<text x="52.5" y="15.7">1</text>
<text x="56" y="17.5">PD4/A7/UCK/T2CH1ETR/OPO/T1CH4ETR_</text>
<text x="182.4" y="17.5">PD3/A4/T2CH2/AETR/UCTS/T1CH4_</text>
<text x="241.8" y="15.7">20</text>
<text x="249.4" y="15.2">FB_ILED</text>
<text x="32.5" y="18.7">TX</text>
<text x="32.5" y="22.3">RX</text>
<text x="52.5" y="19.3">2</text>
<text x="52.5" y="22.8">3</text>
<text x="56" y="21">PD5/A5/UTX/T2CH4_/URX_</text>
<text x="185.8" y="21">PD2/A3/T1CH1/T2CH3_/T1CH2N_</text>
<text x="241.8" y="22.8">18</text>
<text x="241.8" y="19.3">19</text>
<text x="249.4" y="22.3">SWIO</text>
<text x="249.4" y="18.7">LEDin</text>
<text x="32.5" y="25.8">NRST</text>
<text x="32.5" y="29.3">5VEN</text>
<text x="52.5" y="26.3">4</text>
<text x="52.5" y="29.8">5</text>
<text x="56" y="24.6">PD6/A6/URX/T2CH3_/UTX_</text>
<text x="56" y="28.1">PD7/NRST/T2CH4/OPP1/UCK_</text>
<text x="177.4" y="24.6">PD1/SWIO/AETR2/T1CH3N/SCL_/URX_</text>
<text x="183.9" y="28.1">PC7/MISO/T1CH2_/T2CH2_/URTS_</text>
<text x="241.8" y="29.8">16</text>
<text x="241.8" y="26.3">17</text>
<text x="249.4" y="29.3">ORG</text>
<text x="249.4" y="25.8">GRN</text>
<text x="32.5" y="32.8">FB_SOLAR</text>
<text x="52.5" y="33.4">6</text>
<text x="56" y="31.6">PA1/OSCI/A1/T1CH2/OPN0</text>
<text x="56" y="35.1">PA2/OSCO/A0/T1CH2N/OPP0/AETR2_</text>
<text x="160.5" y="35.1">PC5/SCK/T1ETR/T2CH1ETR_/SCL_/UCK_/T1CH3_</text>
<text x="178.7" y="31.6">PC6/MOSI/T1CH1CH3N_/UCTS_/SDA_</text>
<text x="241.8" y="33.4">15</text>
<text x="249.4" y="32.8">Dis_USB</text>
<text x="32.5" y="39.9">PUSH</text>
<text x="52.5" y="40.4">8</text>
<text x="184.7" y="38.7">PC4/A2/T1CH4/MCO/T1CH1CH2N_</text>
<text x="241.8" y="40.4">13</text>
<text x="241.8" y="36.9">14</text>
<text x="249.4" y="36.4">FB_USB</text>
<text x="249.4" y="39.9">RED</text>
<text x="32.5" y="47">PWM_USB</text>
<text x="50.5" y="47.5">10</text>
<text x="56" y="42.2">PD0/T1CH1N/OPN1/SDA_/UTX_</text>
<text x="163.6" y="45.7">PC2/SCL/URTS/T1BKIN/AETR_/T2CH2_/T1ETR_</text>
<text x="193.6" y="42.2">PC3/T1CH3/T1CH1N_/UCTS_</text>
<text x="241.8" y="47.5">11</text>
<text x="241.8" y="44">12</text>
<text x="249.4" y="43.4">Dis_LED</text>
<text x="249.4" y="47">LEDEN</text>
<text x="56" y="49.2">PC0/T2CH3/UTX_/NSS_/T1CH3_</text>
<text x="157.9" y="49.2">PC1/SDA/NSS/T2CH4_/T2CH1ETR_/T1BKIN_/URX_</text>
<text x="160" y="89.8">BAT</text>
<text x="167.7" y="88.1">3</text>
<text x="193" y="85.8">5VEN 4</text>
<text x="205.9" y="88.1">EN</text>
<text x="227.5" y="88.1">FB</text>
<text x="233" y="86.3">3</text>
<text x="41" y="93.3">VBUS</text>
<text x="53.1" y="91.6">A9</text>
<text x="53.1" y="95.1">B5</text>
<text x="60.7" y="94.6">SWIO</text>
<text x="122.4" y="91.1">STBY</text>
<text x="133.6" y="91.6">5</text>
<text x="133.6" y="95.1">6</text>
<text x="137.1" y="93.3">STDBY#</text>
<text x="167.7" y="95.1">1 CHG</text>
<text x="202.4" y="93.3">5</text>
<text x="205.9" y="95.1">VIN</text>
<text x="226.2" y="95.1">SW</text>
<text x="233" y="93.3">1</text>
<text x="26.2" y="98.6">7</text>
<text x="30.7" y="100">EH</text>
<text x="43.4" y="100.4">CC1</text>
<text x="43.4" y="96.9">CC2</text>
<text x="53.1" y="98.6">A5</text>
<text x="60.7" y="98.1">NRST</text>
<text x="137.1" y="96.9">PROG</text>
<text x="154.4" y="96.9">CHRG#</text>
<text x="41" y="103.9">VBUS</text>
<text x="53.1" y="102.2">B9</text>
<text x="66" y="129.9">Lx_USB</text>
<text x="133" y="129.9">Lx_USB</text>
<text x="228.2" y="129.9">Lx_LED</text>
<text x="68.4" y="134.1" transform="rotate(-90 68.4 134.1)">5</text>
<text x="72" y="134.1" transform="rotate(-90 72 134.1)">6</text>
<text x="75.5" y="134.1" transform="rotate(-90 75.5 134.1)">7</text>
<text x="79" y="134.1" transform="rotate(-90 79 134.1)">8</text>
<text x="116.1" y="136" transform="rotate(-90 116.1 136)">6</text>
<text x="70.2" y="138" transform="rotate(-90 70.2 138)">D</text>
<text x="73.7" y="138" transform="rotate(-90 73.7 138)">D</text>
<text x="77.3" y="138" transform="rotate(-90 77.3 138)">D</text>
<text x="80.8" y="138" transform="rotate(-90 80.8 138)">D</text>
<text x="92.4" y="144">RX</text>
<text x="102.1" y="141">1</text>
<text x="106.5" y="142.4">VCC</text>
<text x="255.5" y="139.2">1</text>
<text x="264.6" y="139.2">2</text>
<text x="70.2" y="147.1" transform="rotate(-90 70.2 147.1)">G</text>
<text x="73.7" y="147.1" transform="rotate(-90 73.7 147.1)">S</text>
<text x="77.3" y="147.1" transform="rotate(-90 77.3 147.1)">S</text>
<text x="80.8" y="147.1" transform="rotate(-90 80.8 147.1)">S</text>
<text x="92.4" y="147.5">TX</text>
<text x="102.1" y="144.5">2</text>
<text x="102.1" y="148">3</text>
<text x="106.5" y="145.9">D-</text>
<text x="106.5" y="149.4">D+</text>
<text x="133" y="149.3">SW_USB</text>
<text x="147.1" y="149.3">FB_USB</text>
<text x="163" y="149.3">FB_SOLAR</text>
<text x="182.4" y="149.3">FB_BAT</text>
<text x="208.8" y="149.3">FB_LED</text>
<text x="228.2" y="149.3">SW_LED</text>
<text x="255.5" y="149.8">3</text>
<text x="264.6" y="149.8">4</text>
<text x="61.9" y="151.6">5</text>
<text x="68.4" y="150.6" transform="rotate(-90 68.4 150.6)">4</text>
<text x="72" y="150.6" transform="rotate(-90 72 150.6)">3</text>
<text x="75.5" y="150.6" transform="rotate(-90 75.5 150.6)">2</text>
<text x="79" y="150.6" transform="rotate(-90 79 150.6)">1</text>
<text x="102.1" y="151.6">4</text>
<text x="106.5" y="153">GND</text>
<text x="117.5" y="154.7" transform="rotate(-90 117.5 154.7)">GND GND</text>
<text x="258.2" y="154.6">PUSH</text>
<text x="41.9" y="158.6">3</text>
<text x="45.4" y="160.4">IN+</text>
<text x="55.3" y="160.4">IN-</text>
<text x="61.9" y="158.6">4</text>
<text x="116.1" y="159.2" transform="rotate(-90 116.1 159.2)">5</text>
<text x="41.3" y="166.9">PWM_USB</text>
<text x="81.8" y="200.4">Lx_LED</text>
<text x="44.8" y="209.2">EN</text>
<text x="56" y="209.8">4</text>
<text x="76" y="209.8">3 FB_ILED</text>
<text x="59.5" y="211.5">EN</text>
<text x="70.5" y="211.5">FB</text>
<text x="193" y="214.5">SW_USB</text>
<text x="193" y="211">Dis_USB</text>
<text x="209.5" y="211.5">1</text>
<text x="209.5" y="215.1">2</text>
<text x="213" y="213.3">1OUT</text>
<text x="240.1" y="215.1">7</text>
<text x="245.9" y="214.5">Dis_LED</text>
<text x="56" y="216.8">6</text>
<text x="59.5" y="218.6">IN</text>
<text x="70.6" y="218.6">LX</text>
<text x="76" y="216.8">1</text>
<text x="193" y="218.1">FB_USB</text>
<text x="209.5" y="218.6">3</text>
<text x="213" y="216.8">1IN-</text>
<text x="213" y="220.3">1IN+</text>
<text x="229.8" y="216.8">2OUT</text>
<text x="231.4" y="220.3">2IN-</text>
<text x="240.1" y="218.6">6</text>
<text x="245.9" y="218.1">SW_LED</text>
<text x="245.9" y="221.6">FB_LED</text>
<text x="230.3" y="223.9">2IN+</text>
<text x="240.1" y="222.1">5</text>
<text x="94.9" y="243.5" transform="rotate(-90 94.9 243.5)">5</text>
<text x="98.4" y="243.5" transform="rotate(-90 98.4 243.5)">6</text>
<text x="102" y="243.5" transform="rotate(-90 102 243.5)">7</text>
<text x="105.5" y="243.5" transform="rotate(-90 105.5 243.5)">8</text>
<text x="122.4" y="244.5">GRN</text>
<text x="141.8" y="244.5">ORG</text>
<text x="164.7" y="244.5">RED</text>
<text x="96.7" y="247.4" transform="rotate(-90 96.7 247.4)">D</text>
<text x="100.2" y="247.4" transform="rotate(-90 100.2 247.4)">D</text>
<text x="103.7" y="247.4" transform="rotate(-90 103.7 247.4)">D</text>
<text x="107.2" y="247.4" transform="rotate(-90 107.2 247.4)">D</text>
<text x="96.7" y="256.4" transform="rotate(-90 96.7 256.4)">G</text>
<text x="100.2" y="256.4" transform="rotate(-90 100.2 256.4)">S</text>
<text x="103.7" y="256.4" transform="rotate(-90 103.7 256.4)">S</text>
<text x="107.2" y="256.4" transform="rotate(-90 107.2 256.4)">S</text>
<text x="201.8" y="253.3">NRST</text>
<text x="246.5" y="257.4">1</text>
<text x="41.3" y="262.1">EN</text>
<text x="88.4" y="260.9">5</text>
<text x="94.9" y="259.9" transform="rotate(-90 94.9 259.9)">4</text>
<text x="98.4" y="259.9" transform="rotate(-90 98.4 259.9)">3</text>
<text x="102" y="259.9" transform="rotate(-90 102 259.9)">2</text>
<text x="105.5" y="259.9" transform="rotate(-90 105.5 259.9)">1</text>
<text x="200.8" y="259.2">1</text>
<text x="209.9" y="259.2">2</text>
<text x="238.8" y="263.9">NRST3</text>
<text x="238.8" y="260.4">SWIO2</text>
<text x="250" y="259.2">1</text>
<text x="250" y="262.7">2</text>
<text x="13.1" y="269.2">LEDEN</text>
<text x="68.4" y="268">3</text>
<text x="71.9" y="269.7">IN+</text>
<text x="81.7" y="269.7">IN-</text>
<text x="88.4" y="268">4</text>
<text x="200.8" y="269.7">3</text>
<text x="209.9" y="269.7">4</text>
<text x="238.8" y="267.4">TX</text>
<text x="246.5" y="268">4</text>
<text x="250" y="266.2">3</text>
<text x="250" y="269.7">4</text>
<text x="41.3" y="274.5">DRV</text>
<text x="238.8" y="271">RX</text>
<text x="246.5" y="271.5">5</text>
<text x="246.5" y="275">6</text>
<text x="250" y="273.3">5</text>
<text x="67.7" y="276.3">DRV</text>
<text x="250" y="276.8">6</text>
<text x="41.3" y="318.6">LEDin</text>
<text x="52.5" y="319.1">4</text>
<text x="56" y="320.9">DI</text>
<text x="72.5" y="322.7">1</text>
<text x="66.1" y="324.4">DO</text>
</g>
<g font-size="3.2" fill="#000080">
<text x="127.4" y="29.6">CH32V003F4P6</text>
<text x="137.2" y="24.3">U1</text>
<text x="142.5" y="70.4">R3</text>
<text x="204.5" y="68.4">L4</text>
<text x="211.6" y="68.3">4.7uH</text>
<text x="142.5" y="73.6">2k</text>
<text x="149.9" y="75.5">CHARGING</text>
<text x="204.5" y="75.4">L2</text>
<text x="211.6" y="75.2">4.7uH</text>
<text x="227.2" y="73.7">D2</text>
<text x="237.7" y="73.7">DS14W</text>
<text x="27.3" y="82.5">USB-TYPE-C-009</text>
<text x="38.5" y="78.9">U6</text>
<text x="98.4" y="82.5">R2</text>
<text x="155" y="79">Orange</text>
<text x="193.7" y="82.5">10k</text>
<text x="194.5" y="78.9">R27</text>
<text x="82.6" y="87.8">D3</text>
<text x="97.6" y="87.8">2k</text>
<text x="149.9" y="88.4">U7</text>
<text x="247.3" y="89.2">32k</text>
<text x="247.3" y="86">R7</text>
<text x="94.1" y="94.9">CHARGED</text>
<text x="79" y="98.4">DS14W</text>
<text x="104.8" y="98.4">Green</text>
<text x="138.3" y="101.9">TP4057_C725791</text>
<text x="206" y="100.2">U3</text>
<text x="216.2" y="100.1">MT3540</text>
<text x="121.4" y="107.2">R1</text>
<text x="176" y="107.2">C3</text>
<text x="95.2" y="112">10uF</text>
<text x="95.2" y="108.9">C1</text>
<text x="120.5" y="112.5">2k</text>
<text x="174.4" y="110.7">10uF</text>
<text x="201.1" y="112">10uF</text>
<text x="201.1" y="108.9">C4</text>
<text x="247.3" y="112.1">10k</text>
<text x="247.3" y="109">R6</text>
<text x="262.8" y="112">10uF</text>
<text x="262.8" y="108.9">C7</text>
<text x="275.2" y="112">100nF</text>
<text x="275.2" y="108.9">C8</text>
<text x="44" y="128.3">L3</text>
<text x="51.1" y="128.2">4.7uH</text>
<text x="86.1" y="126.6">D4</text>
<text x="38" y="137.2">DMG4496SSS-13</text>
<text x="86" y="137.2">DS14W</text>
<text x="59.5" y="140.7">Q2</text>
<text x="134.4" y="142.1">32k</text>
<text x="134.4" y="138.9">R17</text>
<text x="148.5" y="142.1">32k</text>
<text x="148.5" y="138.9">R13</text>
<text x="164.4" y="142.1">32k</text>
<text x="164.4" y="138.9">R10</text>
<text x="183.8" y="142.1">32k</text>
<text x="183.8" y="138.9">R11</text>
<text x="210.3" y="142.1">32k</text>
<text x="210.3" y="138.9">R19</text>
<text x="229.7" y="142.1">32k</text>
<text x="229.7" y="138.9">R21</text>
<text x="252.4" y="142.5">TS-1187A-B-A-B</text>
<text x="30" y="146.6">UCC27517DBVR(UMW)</text>
<text x="45.5" y="144.2">U8</text>
<text x="269.8" y="146">SW1</text>
<text x="16.4" y="158.3">C16</text>
<text x="30.5" y="158.3">C15</text>
<text x="93.3" y="161.9">10uF</text>
<text x="94.9" y="158.4">C17</text>
<text x="122.8" y="159.3" transform="rotate(-90 122.8 159.3)">U-A-24SS-W-1</text>
<text x="134.4" y="161.9">R14</text>
<text x="148.5" y="161.9">R16</text>
<text x="164.4" y="161.9">R4</text>
<text x="183.8" y="161.9">R12</text>
<text x="210.3" y="161.9">R20</text>
<text x="229.7" y="161.9">R22</text>
<text x="255.8" y="160.7">C11</text>
<text x="15.6" y="163.6">10uF</text>
<text x="28" y="163.6">10uF</text>
<text x="134.4" y="165">32k</text>
<text x="148.5" y="165">32k</text>
<text x="164.4" y="165.1">10k</text>
<text x="183.8" y="165">32k</text>
<text x="210.3" y="165.1">10k</text>
<text x="229.7" y="165.1">10k</text>
<text x="254" y="167.8">100nF</text>
<text x="270.2" y="166.8">10k</text>
<text x="270.2" y="163.7">R15</text>
<text x="106" y="172.4">USB_OUT1</text>
<text x="100.2" y="197.1">D1</text>
<text x="58.1" y="198.9">L1</text>
<text x="65.2" y="198.7">4.7uH</text>
<text x="194.7" y="202.5">R18</text>
<text x="223.7" y="203.4">U5</text>
<text x="251" y="202.4">R23</text>
<text x="100.2" y="207.7">DS14W</text>
<text x="128.2" y="207.7">LED1</text>
<text x="144" y="207.7">LED2</text>
<text x="159.9" y="207.7">LED3</text>
<text x="194.7" y="205.6">10k</text>
<text x="223.6" y="206.6">LM393DR</text>
<text x="223.7" y="206.6">LM393</text>
<text x="248.4" y="206">10k</text>
<text x="12.1" y="220.1">10uF</text>
<text x="13.8" y="216.6">C2</text>
<text x="125.2" y="221.4">10uF</text>
<text x="125.2" y="218.2">C5</text>
<text x="161.4" y="220.1">2.26</text>
<text x="165.5" y="216.6">R5</text>
<text x="266" y="216.6">C6</text>
<text x="57.9" y="223.6">U2</text>
<text x="64.6" y="223.6">RY3730</text>
<text x="261.7" y="223.6">100nF</text>
<text x="72.3" y="250.7">U9</text>
<text x="248" y="249.8">U4</text>
<text x="31.4" y="257.4">R8</text>
<text x="56.4" y="256">UCC27517DBVR(UMW)</text>
<text x="98.8" y="252.4">Q1</text>
<text x="124.9" y="257.1">GRN</text>
<text x="144.3" y="257.1">ORG</text>
<text x="167.2" y="257.1">RED</text>
<text x="31.4" y="260.6">0</text>
<text x="112.3" y="260.3" transform="rotate(-90 112.3 260.3)">DMG4496SSS-13</text>
<text x="124.9" y="260.3">Green</text>
<text x="144.3" y="260.3">Orange</text>
<text x="167.2" y="260.3">RED</text>
<text x="190.6" y="262.4">TS-1187A-B-A-B</text>
<text x="31.4" y="269.7">R9</text>
<text x="47.3" y="267.7">C18</text>
<text x="114.3" y="269.5">R24</text>
<text x="133.7" y="269.5">R25</text>
<text x="156.6" y="269.5">R26</text>
<text x="190.5" y="265.9">SW3</text>
<text x="224" y="269.4">C10</text>
<text x="31.4" y="272.9">0</text>
<text x="45.6" y="271.3">10uF</text>
<text x="113.4" y="274.8">2k</text>
<text x="132.8" y="274.8">2k</text>
<text x="155.8" y="274.8">2k</text>
<text x="224" y="272.6">100nF</text>
<text x="258.7" y="281.7" transform="rotate(-90 258.7 281.7)">HX PZ2.54-1X6P ZZ</text>
<text x="59.4" y="311.7">LED4</text>
<text x="59.4" y="314.9">XL-1615RGBC-WS2812B</text>
<text x="38.8" y="334.3">100nF</text>
<text x="38.8" y="331.1">C9</text>
</g>
<g font-size="3.2">
<text x="52.5" y="36.9">7</text>
<text x="56" y="38.7">VSS</text>
<text x="42.6" y="89.8">GND</text>
<text x="53.1" y="88.1">A12</text>
<text x="233" y="89.8">2</text>
<text x="159" y="93.3">GND</text>
<text x="167.7" y="91.6">2</text>
<text x="224.2" y="91.6">GND</text>
<text x="42.6" y="107.5">GND</text>
<text x="53.1" y="105.7">B12</text>
<text x="41.9" y="155.1">2</text>
<text x="45.4" y="156.8">GND</text>
<text x="76" y="213.3">2</text>
<text x="209.5" y="222.1">4</text>
<text x="213" y="223.9">GND</text>
<text x="68.4" y="264.4">2</text>
<text x="71.9" y="266.2">GND</text>
<text x="63.7" y="320.9">GND</text>
<text x="72.5" y="319.1">3</text>
</g>
<g font-size="3.2" fill="#f00">
<text x="52.5" y="44">9</text>
<text x="56" y="45.7">VDD</text>
<text x="133.6" y="88.1">4</text>
<text x="137.1" y="89.8">VCC</text>
<text x="41.9" y="151.6">1</text>
<text x="45.4" y="153.3">VDD OUT</text>
<text x="56" y="213.3">5</text>
<text x="59.5" y="215.1">OVPGND</text>
<text x="232" y="213.3">VCC</text>
<text x="240.1" y="211.5">8</text>
<text x="68.4" y="260.9">1</text>
<text x="71.9" y="262.7">VDD OUT</text>
<text x="52.5" y="322.7">2</text>
<text x="56" y="324.4">VDD</text>
</g>
</svg>
